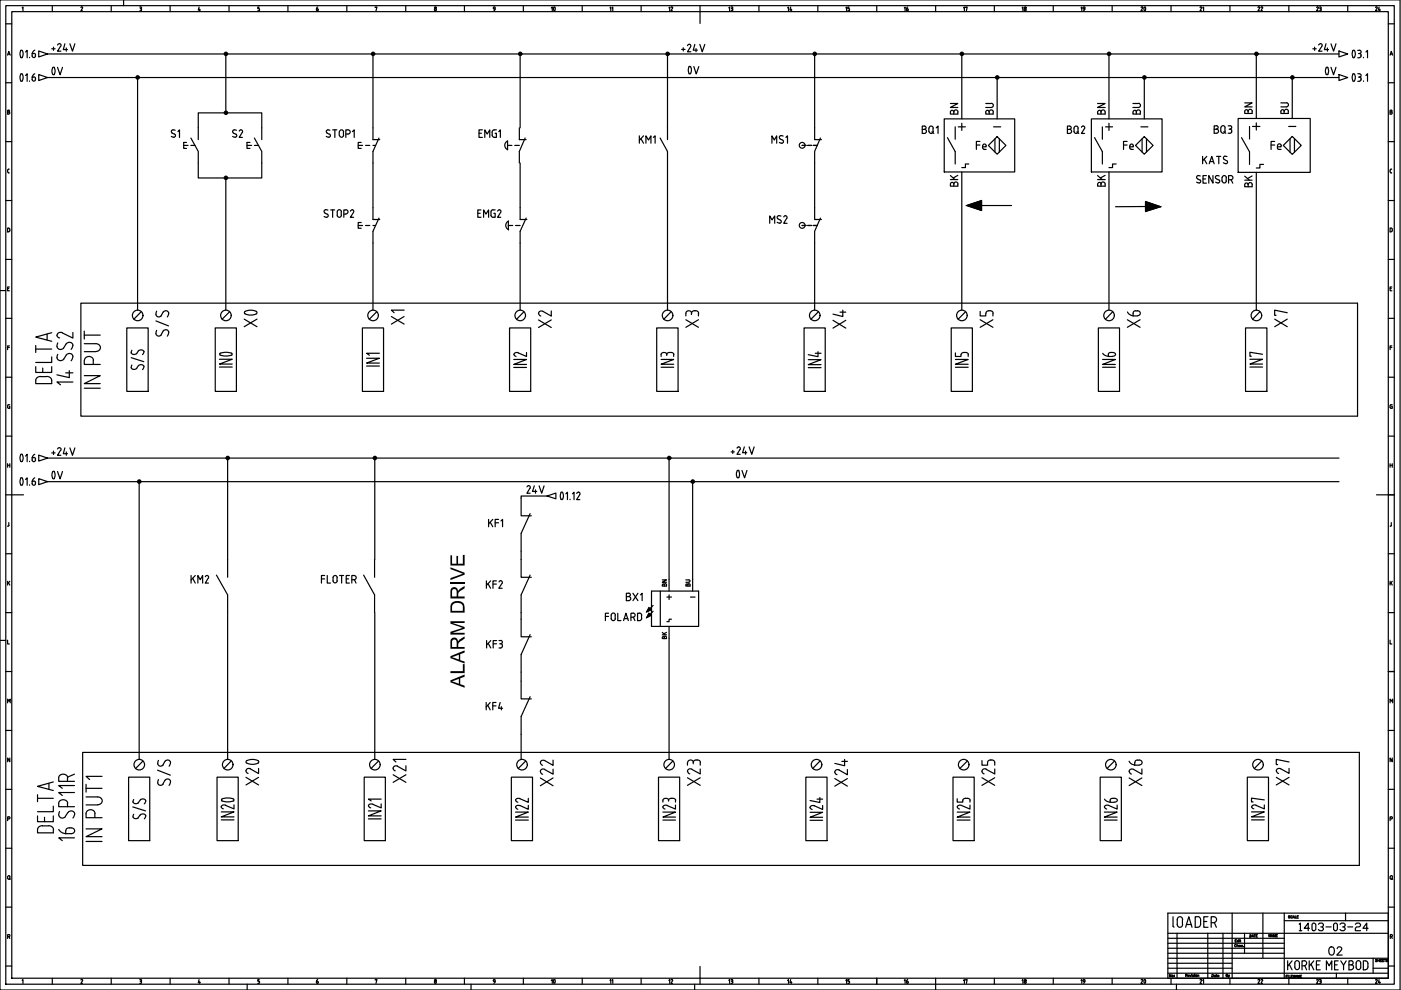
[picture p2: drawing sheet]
<svg xmlns="http://www.w3.org/2000/svg" width="297mm" height="210mm" viewBox="0 0 297 210" stroke-linecap="round" stroke-linejoin="round" font-family="sans-serif">
<!-- layer: 035 -->
<g fill="none" stroke="#000" stroke-width=".25">
<path d="M0 0h296.8v209.9h-296.8zM26.2 0v1.2M1.2 5.1h1.3M1.2 17.5h1.3M1.6 11.7l.3-.8 .3 .8M1.7 11.5h.4M2.5 2.5h291.8v204.9h-291.8zM4.7 1.7l.2-.2v.8M11.1 1.2v1.3M17.2 1.6l.1-.1 .2 .1-.4 .7h.4M23.6 1.2v1.3M29.6 1.5h.2"/>
<path d="M29.6 2.3h.2M29.7 1.8h.1M29.8 1.5l.2 .1-.2 .2M29.8 1.8l.2 .2M30 2v.1M30 2.1l-.2 .2M36.1 1.2v1.3M42.2 1.5l-.2 .6h.5M42.3 1.9v.4M48.6 1.2v1.3M61 1.2v1.3M73.5 1.2v1.3"/>
<path d="M79.5 1.6l.4-.1-.2 .8M86 1.2v1.3M92.1 2l.2-.2 .2 .2M92.1 2l.2 .3 .2-.2M92.5 2v.1M98.5 1.2v1.3M111 1.2v1.3M123.4 1.2v1.3M135.9 1.2v1.3M148.4 1.2v1.3M160.9 1.2v1.3M173.4 1.2v1.3"/>
<path d="M185.9 1.2v1.3M198.4 1.2v1.3M210.8 1.2v1.3M223.3 1.2v1.3M235.8 1.2v1.3M248.3 1.2v1.3M260.8 1.2v1.3M273.3 1.2v1.3M285.7 1.2v1.3M294.3 5.1h1.3M294.3 17.5h1.3M294.7 11.7l.3-.8 .3 .8"/>
<path d="M294.8 11.5h.4M1.2 30h1.3M1.6 23.8h.2M1.6 36.1v.4M1.7 36.4l.1 .2M1.8 23.4h-.2v.8h.2M1.8 36.7h.1M1.8 35.9h.1M1.8 23.3l.2 .2-.2 .2 .3 .3-.3 .2M1.8 35.9l-.1 .2M294.3 30h1.3M294.7 36.1v.4"/>
<path d="M294.7 23.8h.2M294.8 36.4l.2 .2M294.9 23.4h-.2v.8h.2M294.9 36.7h.2M294.9 35.9h.2M295 23.3l.1 .2-.1 .2 .2 .3-.2 .2M295 35.9l-.2 .2M1.2 42.5h1.3M1.2 55h1.3M1.8 48.4h-.2v.8h.2M1.8 48.4h.2l.1 .5M2.1 48.9l-.3 .2"/>
<path d="M294.3 42.5h1.3M294.3 55h1.3M294.9 48.4h-.2v.8h.2M295 48.4h.1l.1 .5M295.2 48.9l-.2 .2M0 61.6h1.2M1.2 67.5h1.3M1.2 80h1.3M1.6 61.2h.3M1.6 73.7h.4M2 60.8h-.4v.9h.4M2 73.3h-.4v.8"/>
<path d="M294.3 67.5h1.3M294.3 80h1.3M294.7 61.2h.3M294.7 73.7h.4M295.1 60.8h-.4v.9h.4M295.1 73.3h-.4v.8M1.2 92.5h1.3M1.6 86.4l.2 .2M1.6 98.7h.5M1.6 98.3v.8M1.8 85.8h.3M1.8 85.8l-.2 .2v.4"/>
<path d="M1.9 86.2h.2v.4h-.3M2.1 98.3v.8M294.3 92.5h1.3M294.7 86.4l.3 .2M294.7 98.3v.8M294.7 98.7h.5M294.9 85.8h.3M295 85.8l-.3 .2v.4M295.1 86.2h.1v.4h-.3M295.2 98.3v.8M1.2 104.9h1.3M1.2 117.4h1.3"/>
<path d="M1.9 110.8v.6M1.9 111.4l-.3 .2M294.3 104.9h1.3M294.3 117.4h1.3M295 110.8v.6M295 111.4l-.3 .2M0 135.8h1.2M1.2 129.9h1.3M1.6 135.7v.8h.4M1.6 123.2v.9M1.8 123.5l.3 .6M2.1 123.2l-.5 .6"/>
<path d="M294.3 129.9h1.3M294.7 135.7v.8h.4M294.7 123.2v.9M294.9 123.5l.3 .6M295.2 123.2l-.5 .6M1.2 142.4h1.3M1.2 154.9h1.3M1.6 149v-.8l.3 .5 .3-.5v.8M294.3 142.4h1.3M294.3 154.9h1.3M1.2 167.4h1.3M1.2 179.8h1.3"/>
<path d="M1.6 173.6h.3M1.9 173.2h-.3v.8M1.9 173.2l.2 .2-.2 .2M2.1 160.7v.8l-.5-.8v.8M294.3 167.4h1.3M294.3 179.8h1.3M294.7 173.6h.3M295 173.2h-.3v.8M295 173.2l.2 .2-.2 .2M295.2 160.7v.8l-.5-.8v.8M1.2 192.3h1.3M1.6 198.6h.3"/>
<path d="M1.6 185.9v.3M1.7 185.9l.2-.3 .2 .3M1.7 186.2l.2 .3 .2-.3M1.9 198.2h-.3v.8M1.9 198.1l.2 .3-.2 .2 .2 .4M1.9 186.3l.3 .2M2.1 185.9v.3M247.6 200h24.7M247.6 198.9h24.7M249.6 197.9v9.5M256.1 197.9v9.5M259.3 197.9v9.5"/>
<path d="M263.9 197.9v4.2M267.8 193.6v9.6M272.3 195.2h22M285.3 193.6v1.6M294.3 192.3h1.3M294.8 198.6h.2M295 198.2h-.2v.8M295 198.1l.2 .3-.2 .2 .2 .4M1.3 204.8h1.2M4.7 207.9l.2-.2v.8M11.1 207.4v1.3M17.2 207.8l.1-.1 .2 .1-.4 .7h.4"/>
<path d="M23.6 207.4v1.3M29.6 207.7h.2M29.6 208.5h.2M29.7 208h.1M29.8 207.7l.2 .1-.2 .2M29.8 208l.2 .2M30 208.2v.1M30 208.3l-.2 .2M36.1 207.4v1.3M42.2 207.7l-.2 .6h.5M42.3 208.1v.4M48.6 207.4v1.3"/>
<path d="M52.4 208.7v1.2M54.7 208.5h.1M54.8 208l.2 .2M54.9 207.7h-.2v.3h.1M55 208.2v.1M55 208.3l-.2 .2M61 207.4v1.3M67.1 208.3l.2 .2 .2-.2M67.1 208l.3 .1v.2M67.1 208v.3M67.4 207.7l-.3 .3M73.5 207.4v1.3"/>
<path d="M79.5 207.8l.4-.1-.2 .8M86 207.4v1.3M92.1 208.3l.2 .2 .2-.2M92.5 208.2v.1M92.5 208.2l-.2-.2-.2 .3M98.5 207.4v1.3M99.9 208.7v1.2M104.6 207.8l.2-.1 .2 .1M104.6 207.9l.2 .2h.1v-.2M105 208.1l-.3 .4M111 207.4v1.3M123.4 207.4v1.3"/>
<path d="M135.9 207.4v1.3M147.3 208.7v1.2M148.4 207.4v1.3M160.9 207.4v1.3M173.4 207.4v1.3M185.9 207.4v1.3M198.4 207.4v2.5M210.8 207.4v1.3M223.3 207.4v1.3M235.8 207.4v1.3M247.6 203.2h13.6M247.6 204.2h13.6"/>
<path d="M247.6 205.3h13.6M247.6 202.1h24.7M247.6 201.1h24.7M247.6 206.3h46.7M248.3 207.4v1.3M249.4 208.7v1.2M273.3 207.4v1.3M283.3 206.3v1.1M285.7 207.4v1.3M291.1 205.3h3.2M294.4 204.8h1.2"/>
<circle cx="92.3" cy="1.6" r=".19"/>
<circle cx="92.3" cy="207.8" r=".19"/>
</g>
<!-- layer: 07 -->
<path d="M1.2 1.2h294.4v207.5h-294.4zM148.4 2.5v2.5M2.5 104.9h2.5M291.8 104.9h2.5M247.6 193.6h46.7v13.8h-46.7zM247.6 197.9h46.7M261.2 193.6v13.8M272.3 193.6v13.8M148.4 204.9v2.5M261.2 203.2h33.1M291.1 203.2v3.1" fill="none" stroke="#000" stroke-width=".25"/>
<!-- layer: 025 -->
<g fill="none" stroke="#000" stroke-width=".25">
<path d="M261.9 199.5h.1M262.2 199.2h-.3v.5h.3M262.6 199.5h-.3v.2h.3M262.6 199.2v.5M262.7 199.3h.1M262.8 199.4v.3M262.9 199.4h.2M263 199.2l.1 .5M265 198.2l.3 .1-.1 .4h-.2zM265.4 198.7l.2-.5 .2 .5M265.5 198.5h.2M265.9 198.2h.3"/>
<path d="M266 198.2v.5M266.3 198.4h.2M266.6 198.2h-.3v.5h.3M269.4 198.1v.5l-.4-.5v.5M269.5 198.6l.2-.5 .2 .5M269.6 198.5h.2M270 198.6v-.5l.2 .5 .2-.5v.5M270.6 198.4h.2M270.8 198.1h-.2v.5h.2M273.5 194.2h-.3v.1l.3 .3h-.3M274 194.3l-.1-.1a.23 .23 0 0 0-.3 .2 .23 .23 0 0 0 .4 .2v-.1M274.1 194.7l.2-.5 .2 .5"/>
<path d="M274.2 194.5h.2M274.6 194.2v.5h.3M275 194.4h.2M275.3 194.2h-.3v.5h.3M248.3 206.6v.5l-.4-.5v.5M249 207.1h.1M249 206.8h.1M251.4 206.8h.3v-.2h-.3v.5M251.5 206.8l.2 .3M251.8 206.9h.3v-.2a.17 .17 0 0 0-.2 .1 .17 .17 0 0 0 0 .2 .17 .17 0 0 0 .2 0M262.1 200.4v-.1a.22 .22 0 0 0-.3 0 .22 .22 0 0 0 0 .4 .22 .22 0 0 0 .3-.1M262.3 200.5l.2-.1 .1 .4"/>
<path d="M262.3 200.3v.5M262.7 200.5h.3h-.3a.18 .18 0 0 0 .1 .2 .18 .18 0 0 0 .2 0M263.4 200.5a.17 .17 0 0 0-.2-.1 .17 .17 0 0 0 0 .3 .17 .17 0 0 0 .2 0M263.6 200.7h.1M272.7 207h.2M273 206.8h-.3v.5M273.1 206.8v.5M273.3 206.8v.5h.3M273.7 207h.2M274 206.8h-.3v.5h.3M274.5 206.8v.5l-.3-.5v.5M274.6 207.3l.2-.5 .2 .5"/>
<path d="M274.7 207.1h.2M275.1 207.3v-.5l.2 .5 .2-.5v.5M275.7 207h.2M276 206.8h-.3v.5h.3M292 203.5h-.4l.4 .3h-.4M292.1 203.4v.5M292.1 203.6h.4M292.5 203.4v.5M292.7 203.6h.2M293 203.4h-.3v.5h.3M293.1 203.6h.2M293.4 203.4h-.3v.5h.3"/>
<path d="M293.5 203.4h.3M293.7 203.4v.5M294.3 203.5h-.4l.4 .3h-.4"/>
<circle cx="248.6" cy="206.9" r=".16"/>
</g>
<!-- layer: SYMS -->
<g fill="none" stroke="#000" stroke-width=".25">
<path d="M26.9 69.5h4.5v13.5h-4.5zM45.6 69.5h4.5v13.5h-4.5zM76.8 69.5h4.5v13.5h-4.5zM79.9 66.1l-1.6 1.6M108 69.5h4.5v13.5h-4.5zM111.1 66.1l-1.6 1.6M139.2 69.5h4.6v13.5h-4.6zM142.3 66.1l-1.6 1.6M170.5 69.5h4.5v13.5h-4.5zM173.5 66.1l-1.6 1.6M201.7 69.5h4.5v13.5h-4.5zM204.7 66.1l-1.6 1.6"/>
<path d="M232.9 69.5h4.5v13.5h-4.5zM235.9 66.1l-1.5 1.6M264.1 69.5h4.5v13.5h-4.5zM267.1 66.1l-1.5 1.6M287.8 64.3h-270.7v23.9h270.7M288.2 159.5h-270.7v24h270.7M27.3 164.8h4.4v13.4h-4.4zM46 164.8h4.5v13.4h-4.5zM77.2 164.8h4.5v13.4h-4.5zM80.3 161.3l-1.6 1.7M108.4 164.8h4.5v13.4h-4.5zM111.5 161.3l-1.6 1.7"/>
<path d="M139.6 164.8h4.5v13.4h-4.5zM142.7 161.3l-1.6 1.7M170.9 164.8h4.4v13.4h-4.4zM173.9 161.3l-1.6 1.7M202.1 164.8h4.4v13.4h-4.4zM205.1 161.3l-1.6 1.7M233.3 164.8h4.4v13.4h-4.4zM236.3 161.3l-1.6 1.7M264.5 164.8h4.4v13.4h-4.4zM267.5 161.3l-1.6 1.7"/>
<circle cx="79.1" cy="66.9" r="1.12"/>
<circle cx="110.3" cy="66.9" r="1.12"/>
<circle cx="141.5" cy="66.9" r="1.12"/>
<circle cx="172.7" cy="66.9" r="1.12"/>
<circle cx="203.9" cy="66.9" r="1.12"/>
<circle cx="235.1" cy="66.9" r="1.12"/>
<circle cx="266.4" cy="66.9" r="1.12"/>
<circle cx="79.5" cy="162.1" r="1.12"/>
<circle cx="110.7" cy="162.1" r="1.12"/>
<circle cx="141.9" cy="162.1" r="1.12"/>
<circle cx="173.1" cy="162.1" r="1.12"/>
<circle cx="204.3" cy="162.1" r="1.12"/>
<circle cx="235.5" cy="162.1" r="1.12"/>
<circle cx="266.7" cy="162.1" r="1.12"/>
</g>
<!-- layer: 0 -->
<g fill="none" stroke="#000" stroke-width=".25">
<path d="M40.5 29.3l1.5 2.8v2.5M40.5 30.8h.9M42 27.1v2.5M53.9 29.3l1.6 2.8v2.5M53.9 30.8h.9M55.5 27.1v2.5M75.9 30.8h1M76.6 30.2h-.7v1.3h.7M77.5 30.8h.9M79.1 30.8h.5M79.1 27.1v2.5h1.4M80.3 29.3l-1.2 2.8v2.5"/>
<path d="M107.6 30.8h.9M109.1 30.8h1M110.1 27.1v2.5h1.4M111.3 29.3l-1.2 2.8v2.5M140 29.3l1.5 2.8v2.5M141.5 27.1v2.5M170.1 30.8h.8M171.2 30.8h.9M172.4 30.8h.9M172.7 27.1v2.5h1.5M173.9 29.3l-1.2 2.8v2.5M200.2 25.2h14.9v11.3h-14.9z"/>
<path d="M200.9 29.2l1.6 2.9v2.7M202.5 26.9v2.6M203.9 26.1v1.6M205.4 34.8h-.7v.7h-.8M211.4 29l1.9 1.8-1.9 1.9-1.9-1.9zM211.9 29.4v2.8M231.4 25.2h15v11.3h-15zM232.1 29.2l1.6 2.9v2.7M233.7 26.9v2.6M235.1 26.1v1.6M240.7 30.8l1.9-1.8 1.9 1.8-1.9 1.9zM243.1 29.4v2.8"/>
<path d="M262.5 25.1h15.3v11.4h-15.3zM263.2 29.2l1.7 3v2.7M264.9 26.8v2.7M266.4 26v1.6M274 28.9l1.9 1.9-1.9 1.9-1.9-1.9zM274.4 29.4v2.9M75.9 47.8h1M76.6 47.2h-.7v1.2h.7M77.5 47.8h.9M79.1 44v2.5h1.4M79.1 47.8h.5M80.3 46.2l-1.2 2.8v2.5"/>
<path d="M109.3 47.8h1M110.3 44v2.5h1.4M111.5 46.2l-1.2 2.8v2.5M170.1 47.8h.8M171.2 47.8h.9M172.4 47.8h.9M172.7 44v2.5h1.5M173.9 46.2l-1.2 2.8v2.5M204.9 43.6l3.2-1.1v2.1zM208.1 43.6h6.4M242.9 42.7l3.2 1.1-3.2 1zM242.9 43.8h-6.4"/>
<path d="M287.8 64.3v23.9M48.3 118.6v3.8M79.4 118.6v3.8M110.5 105.6v3.8h2.1M110.5 118.6v3.8h2.1M112.4 108.9l-1.9 4.2v3.8M45.9 121.9l2.4 4.2v3.8M77.1 121.9l2.3 4.2v3.8M110.5 131.3v3.7h2.1M112.4 121.9l-1.9 4.2v3.8M112.4 134.5l-1.9 4.3v3.7M138.1 125.3h10v7.5h-10z"/>
<path d="M138.5 129.6l-.7 .7M138.5 128.4l-.7 .6M140 125.3v7.5M141.9 126.1v1M142.4 131.3h-.5v.5h-.5M110.5 144.4v3.8h2.1M112.4 147.7l-1.9 4.2v3.8M288.2 159.5v24M275.5 196l.2-.3v1.6M275.5 197.3h.5M277.6 196.8h-1.1l.9-1.1v1.6M278.2 196l.2-.3h.3l.3 .3v1.1l-.3 .2h-.3l-.2-.2z"/>
<path d="M279.5 196l.3-.3h.5l.3 .3v.3l-.3 .2h-.3M280.3 196.5l.3 .3v.3l-.3 .2h-.5l-.3-.2M281.1 196.5h1.1M282.7 196l.3-.3h.3l.2 .3v1.1l-.2 .2h-.3l-.3-.2zM284.1 196l.3-.3h.5l.3 .3v.3l-.3 .2h-.3M284.9 196.5l.3 .3v.3l-.3 .2h-.5l-.3-.2M285.7 196.5h1.1M287.4 196l.2-.3h.6l.3 .3v.3l-.3 .2h-.6l-.2 .3v.5h1.1M290.1 196.8h-1.1l.8-1.1v1.6"/>
<circle cx="29.2" cy="16.4" r=".36"/>
<circle cx="29.2" cy="16.4" r=".11"/>
<circle cx="29.2" cy="16.4" r=".23"/>
<circle cx="47.9" cy="11.4" r=".36"/>
<circle cx="47.9" cy="11.4" r=".11"/>
<circle cx="47.9" cy="11.4" r=".23"/>
<circle cx="79.1" cy="11.4" r=".36"/>
<circle cx="79.1" cy="11.4" r=".11"/>
<circle cx="79.1" cy="11.4" r=".23"/>
<circle cx="110.3" cy="11.4" r=".36"/>
<circle cx="110.3" cy="11.4" r=".23"/>
<circle cx="110.3" cy="11.4" r=".11"/>
<circle cx="172.7" cy="11.4" r=".36"/>
<circle cx="172.7" cy="11.4" r=".23"/>
<circle cx="172.7" cy="11.4" r=".11"/>
<circle cx="203.9" cy="11.4" r=".36"/>
<circle cx="203.9" cy="11.4" r=".11"/>
<circle cx="203.9" cy="11.4" r=".23"/>
<circle cx="211.4" cy="16.4" r=".36"/>
<circle cx="211.4" cy="16.4" r=".11"/>
<circle cx="211.4" cy="16.4" r=".23"/>
<circle cx="235.1" cy="11.4" r=".36"/>
<circle cx="235.1" cy="11.4" r=".11"/>
<circle cx="235.1" cy="11.4" r=".23"/>
<circle cx="242.6" cy="16.4" r=".36"/>
<circle cx="242.6" cy="16.4" r=".11"/>
<circle cx="242.6" cy="16.4" r=".23"/>
<circle cx="266.4" cy="11.4" r=".36"/>
<circle cx="266.4" cy="11.4" r=".11"/>
<circle cx="266.4" cy="11.4" r=".23"/>
<circle cx="274" cy="16.4" r=".36"/>
<circle cx="274" cy="16.4" r=".11"/>
<circle cx="274" cy="16.4" r=".23"/>
<circle cx="47.9" cy="37.7" r=".36"/>
<circle cx="47.9" cy="23.9" r=".36"/>
<circle cx="47.9" cy="23.9" r=".11"/>
<circle cx="47.9" cy="37.7" r=".23"/>
<circle cx="47.9" cy="23.9" r=".23"/>
<circle cx="47.9" cy="37.7" r=".11"/>
<circle cx="170.1" cy="30.8" r=".61"/>
<circle cx="170.1" cy="47.8" r=".61"/>
<circle cx="48.3" cy="97.1" r=".36"/>
<circle cx="48.3" cy="97.1" r=".23"/>
<circle cx="48.3" cy="97.1" r=".11"/>
<circle cx="79.5" cy="97.1" r=".36"/>
<circle cx="79.5" cy="97.1" r=".23"/>
<circle cx="79.5" cy="97.1" r=".11"/>
<circle cx="141.9" cy="97.1" r=".36"/>
<circle cx="141.9" cy="97.1" r=".23"/>
<circle cx="141.9" cy="97.1" r=".11"/>
<circle cx="29.5" cy="102.1" r=".36"/>
<circle cx="29.5" cy="102.1" r=".23"/>
<circle cx="29.5" cy="102.1" r=".11"/>
<circle cx="146.9" cy="102.1" r=".36"/>
<circle cx="146.9" cy="102.1" r=".23"/>
<circle cx="146.9" cy="102.1" r=".11"/>
</g>
<!-- layer: TAGS -->
<g fill="none" stroke="#000" stroke-width=".25">
<path d="M69.3 28.2l.5 .3M69.5 27.5l.4 .1M69.5 27.5l-.3 .3 .2 .4M69.9 28.4a.4 .4 0 0 1 0 .6 .4 .4 0 0 1-.6 0l-.1-.1M70.5 27.5h.9M71 27.5v1.6M71.9 28v.7M72 28a.44 .44 0 0 1 .4-.5 .44 .44 0 0 1 .5 .5M72 28.7a.44 .44 0 0 0 .4 .4 .44 .44 0 0 0 .5-.4M72.8 28v.7M73.3 28.4h.5a.44 .44 0 0 0 .5-.4 .44 .44 0 0 0-.5-.5h-.5v1.6M74.7 27.9l.4-.4v1.6"/>
<path d="M163.7 30.4v-1.6l.5 .9 .5-.9v1.6M165.4 29.5l.5 .2a.4 .4 0 0 1 .1 .6 .4 .4 0 0 1-.6 0l-.2-.1M166 28.8a.43 .43 0 0 0-.6 0 .43 .43 0 0 0 0 .6M166.6 29.1l.4-.3v1.6M68.9 45.2l.5 .2M69.4 45.4a.4 .4 0 0 1 .1 .6 .4 .4 0 0 1-.6 0l-.2-.1M69.5 44.6a.43 .43 0 0 0-.6-.1 .43 .43 0 0 0 0 .6M70.1 44.5h.9M70.5 44.5v1.6M71.5 44.9a.44 .44 0 0 1 .4-.4 .44 .44 0 0 1 .5 .4M71.5 44.9v.7a.44 .44 0 0 0 .4 .5 .44 .44 0 0 0 .5-.5M72.3 44.9v.7"/>
<path d="M72.9 45.4h.4M73.3 44.5h-.4v1.6M73.3 44.5a.44 .44 0 0 1 .5 .4 .44 .44 0 0 1-.5 .5M74.7 44.5a.36 .36 0 0 1 .3 .5M74.7 44.5l-.4 .3M74.9 45.1l-.6 1h.7M163.2 47.3v-1.5l.5 .8 .6-.8v1.5M164.8 47.1l.5 .2M165.6 45.8a.43 .43 0 0 0-.7 0 .43 .43 0 0 0 .1 .6l.6 .5v.3l-.3 .1M166.2 46l.2-.2a.36 .36 0 0 1 .4 .1 .36 .36 0 0 1 0 .4l-.6 1h.7M17.9 79.6h3.4l-3.4 1.7h3.4M17.9 76.4v.9h3.4"/>
<path d="M17.9 74.6h2.4M17.9 72.9h2.4M17.9 71h3.4M17.9 70.2v1.7M17.9 76.4a.96 .96 0 0 1 1-.8 .96 .96 0 0 1 .9 .8M19.8 76.4v.9M20.3 72.9a.83 .83 0 0 1 1 .8 .83 .83 0 0 1-1 .8M27.8 75.8l2.7 .9M27.8 74.8a.71 .71 0 0 0 1.2 .1M28 77.4a.62 .62 0 0 0 .1 .9 .62 .62 0 0 0 .9-.2M28 74.3l-.2 .5M29.3 77.5l-.3 .6"/>
<path d="M29.4 77.5a.61 .61 0 0 1 .9-.1 .61 .61 0 0 1-.1 1M46.5 76.2h2.7l-2.7 1h2.7M46.5 77.8h2.7M46.7 75.3l1 .2 1.4-.2M46.7 75.3l-.1-.3a2.64 2.64 0 0 1 2.6 .1l-.1 .2M77.7 76h2.7l-2.7 1h2.7M77.7 77.6h2.7M80.4 74.9h-2.7l.6 .4M108.9 76.2h2.7l-2.7 1.1h2.7M108.9 77.9h2.7M109 75.1l.4 .5M109.9 74.8h-.6l-.3 .3"/>
<path d="M111.6 74.7v.9l-1.7-.8M140.2 76.2h2.6l-2.6 1h2.6M140.2 77.9h2.6M141.4 75.1a.67 .67 0 0 0-.6-.4 .67 .67 0 0 0-.6 .4v.5M142.8 75.2v.4M142.9 75.1a.91 .91 0 0 0-1.5 0v.3M171.4 76.3h2.7l-2.7 1h2.7M171.4 77.9h2.7M172.8 74.9h1.3M173.4 74.6v1l-2-.4M202.6 76.2h2.7l-2.7 1h2.7M202.6 74.8v.8h1.2v-.4"/>
<path d="M202.6 77.9h2.7M203.8 75.1a.9 .9 0 0 1 1.5 0M205.3 75.2v.4M233.8 76.2h2.7l-2.7 1.1h2.7M233.8 77.9h2.7M233.8 74.9a1.41 1.41 0 0 0 1.2 .6M235 75.2v.4h.9M235.9 74.7l-.6 .1-.3 .3M235.9 74.7l.5 .2 .1 .2-.1 .2-.5 .2M265 76.2h2.7l-2.7 1h2.7M265 77.8h2.7M267.7 75.1l-2.7-.4v.8h.3"/>
<path d="M17.9 82.3h3.4M68.2 122.7h.6M68.8 122h-.6v1.6M69.4 122v1.6h.7M70.6 122.5a.44 .44 0 0 1 .5-.5 .44 .44 0 0 1 .4 .5M70.6 123.1a.44 .44 0 0 0 .5 .5 .44 .44 0 0 0 .4-.5M70.6 122.5v.7M71.5 122.5v.7M72 122h.9M72.4 122v1.6M73.4 122.7h.5M74.1 122h-.7v1.6h.7"/>
<path d="M74.6 122.9h.5a.44 .44 0 0 0 .4-.4 .44 .44 0 0 0-.4-.5h-.5v1.6M75.1 122.9l.4 .7M18.2 172.5a.96 .96 0 0 1 1-.8 .96 .96 0 0 1 1 .8M18.2 175.7h3.4l-3.4 1.7h3.4M18.2 172.5v.9h3.4M18.2 169h2.5a.83 .83 0 0 1 1 .8 .83 .83 0 0 1-1 .8M18.2 178.4h3.4M18.2 170.7h2.5M18.2 167.1h3.4M18.2 166.3v1.7M20.1 172.5v.9M21.6 164.6h-3.4l.8 .7"/>
<path d="M28.2 171.1l2.7 .8M28.2 170a.71 .71 0 0 0 1.2 .2M28.3 172.6a.62 .62 0 0 0 .1 1 .62 .62 0 0 0 1-.2M28.3 169.5l-.1 .5M29.3 173.4l.4-.6a.61 .61 0 0 1 1-.1 .61 .61 0 0 1-.1 .9M46.9 172.1h2.7l-2.7 1.1h2.7M46.9 173.8h2.7M47.8 170.7a.5 .5 0 0 0-.7 0 .5 .5 0 0 0 0 .7l.3 .1M49.6 170.7v.8l-1.8-.8M78.1 171.9h2.7l-2.7 1.1h2.7M78.1 173.6h2.7M80.8 170.4v.9l-2-.8a.45 .45 0 0 0-.7 .2 .45 .45 0 0 0 .5 .6"/>
<path d="M80.8 169.4h-2.7l.6 .4M109.3 172.2h2.7l-2.7 1h2.7M109.3 173.9h2.7M109.3 171.1l.5 .5M109.3 169.7l.5 .4M112 170.7v.9l-2-.8-.5 .1-.2 .2M112 169.3v.8l-2-.8-.5 .1-.2 .3M140.5 172.2h2.7l-2.7 1h2.7M140.5 173.9h2.7M141.5 170.8a.5 .5 0 0 0-.7-.1 .5 .5 0 0 0 0 .7l.2 .1M141.8 169.7a.67 .67 0 0 0-.6-.4 .67 .67 0 0 0-.7 .4v.4M142.3 169.3a.73 .73 0 0 1 1 .4"/>
<path d="M142.3 169.3l-.5 .2-.1 .4M143.2 170.7v.8l-1.8-.7M143.2 169.7v.4M171.7 172.2h2.7l-2.7 1.1h2.7M171.7 173.9h2.7M172.7 170.8a.5 .5 0 0 0-.7 0 .5 .5 0 0 0 0 .7l.2 .1M173.2 169.4h1.2M173.8 169.1v1.1l-2.1-.5M174.4 170.8v.8l-1.8-.8M202.9 172.2h2.8l-2.8 1h2.8M202.9 173.9h2.8M203 171.1l.4 .4"/>
<path d="M203.9 170.8h-.6l-.4 .3M204.7 169.3a.76 .76 0 0 1 1 .4M204.7 169.3l-.5 .2-.1 .6h-1.2v-.8M205.7 170.7v.8l-1.8-.7M205.7 169.7v.4M234.1 172.2h2.8l-2.8 1h2.8M234.1 173.9h2.8M234.2 169.4a1.41 1.41 0 0 0 1.2 .7M234.2 171.1l.4 .4M236 169.3l-.6 .2v.6h.9M236.9 170.7v.8l-2-.8-.6 .1-.2 .3M265.3 172.1h2.8l-2.8 1.1h2.8"/>
<path d="M265.3 173.8h2.8M266.3 170.7a.5 .5 0 0 0-.7 0 .5 .5 0 0 0 0 .7l.2 .1M268.1 170.7v.8l-1.8-.8M268.1 169.6l-2.8-.4v.8h.4"/>
</g>
<!-- layer: MISC -->
<g fill="none" stroke="#000" stroke-width=".25">
<path d="M13.9 79.1h1.6M14.1 75.3l.3-.3a.77 .77 0 0 1 1.1 .6M14.1 72.9l.3-.3a.77 .77 0 0 1 1.1 .6M14.7 78.6v1.5l-2.6-.6M15.4 75.6l-.3 .9M15.4 73.2l-.3 .9M15.5 70.5v1.2l-2.3-1.1M15.5 81h-3.4l.7 .6M12.4 170.3v.7h3.4M12.4 164.9v.8h3.4M13.9 176.8h1.2M14.4 172.3a.77 .77 0 0 1 1.2-.2 .77 .77 0 0 1 0 1.1l-.1 .2"/>
<path d="M14.7 175.5h.4M15.1 175.5a.62 .62 0 0 1 .7 .6 .62 .62 0 0 1-.7 .7M15.8 177.6h-3.4l.8 .6M15.8 168h-3.4l.8 .7M15.8 166.6h-3.4l.8 .5M15.8 164.1l-1.5 .7"/>
</g>
<g fill="none" stroke="#000" stroke-width=".25">
<path d="M10.1 11.4h273.8M10.1 16.4h273.8M29.2 16.4v49.4M47.9 11.4v12.5M79.1 11.4v15.7M110.3 11.4v15.7M141.5 11.4v15.7M172.7 11.4v15.7M203.9 11.4v13.8M211.4 16.4v8.8M235.1 11.4v13.8M242.6 16.4v8.8"/>
<path d="M266.4 11.4v13.7M274 16.4v8.7M42 27.1v-3.2h13.5v3.2M42 34.6v3.1h13.5v-3.1M47.9 37.7v28.1M79.1 34.6v9.4M110.3 34.6v9.4M141.5 34.6v31.2M172.7 34.6v9.4M203.9 36.5v29.3M235.1 36.5v29.3M266.4 36.5v29.3"/>
<path d="M79.1 51.5v14.3M110.3 51.5v14.3M172.7 51.5v14.3M10.1 97.1h273.8M48.3 97.1v21.5M79.5 97.1v21.5M141.9 97.1v25.7M10.1 102.1h273.8M29.5 102.1v58.9M110.5 116.9v1.7M146.9 102.1v20.7M48.3 129.9v31.1"/>
<path d="M79.5 129.9v31.1M110.5 129.9v1.4M141.9 135.3v25.7M110.5 142.5v1.9M110.5 155.7v5.3M248.7 194.4v1.9l.2 .3M250.7 195v1M250.7 195a.57 .57 0 0 0-.5-.6 .57 .57 0 0 0-.6 .6v1a.57 .57 0 0 0 .6 .6 .57 .57 0 0 0 .5-.6M251.4 196.6l.7-2.2 .6 2.2M251.6 196h1M253.9 194.4h-.5v2.2h.5M253.9 194.3a.66 .66 0 0 1 .7 .7"/>
<path d="M254.6 195.9a.66 .66 0 0 1-.7 .7M254.6 195v.9M255.2 195.4h.7M256.1 194.4h-.9v2.2h.9M256.8 195.6h.5M257.3 194.4h-.5v2.2M257.4 194.4a.62 .62 0 0 1 .5 .6 .62 .62 0 0 1-.5 .6M257.5 195.6l.4 1M273 203.7v1.9M273.3 204.4l.6 1.2M273.9 203.7l-.9 1.2M274.8 203.8a.49 .49 0 0 1 .7 .4v.9a.49 .49 0 0 1-.5 .5 .49 .49 0 0 1-.5-.5v-.9z"/>
<path d="M276.1 204.8l.4-.1a.51 .51 0 0 0 .5-.5 .51 .51 0 0 0-.5-.5h-.4v1.9M276.6 204.8l.4 .8M277.6 203.7v1.9M278 204.4l.6 1.2M278.6 203.7l-1 1.2M279.9 203.7h-.8v1.9h.8M281.2 205.6v-1.9l.6 1.1 .6-1.1v1.9M283.7 203.7h-.7v1.9h.7M284.9 204.7v.9M286.5 203.7h-.5v1.9h.5a.53 .53 0 0 0 .5-.5 .53 .53 0 0 0-.5-.6M287.8 203.8a.49 .49 0 0 1 .7 .4v.9a.49 .49 0 0 1-.5 .5 .49 .49 0 0 1-.5-.5v-.9zM289.5 203.7h-.4v1.9"/>
<path d="M289.5 203.7l.5 .3v.3M290 204.3v1l-.5 .3"/>
</g>
<!-- layer: 0 -->
<path d="M204.9 43.6l3.2-1.1v2.1zM242.9 42.7l3.2 1.1-3.2 1z" fill="#000" stroke="#000" stroke-width=".21"/>
<!-- layer: DESC -->
<g fill="none" stroke="#000" stroke-width=".25">
<path d="M254.4 38.1a.4 .4 0 0 1 .1 .6 .4 .4 0 0 1-.6 0l-.2-.1M254.5 37.3a.41 .41 0 0 0-.6 0 .41 .41 0 0 0 0 .6l.4 .3M255 33.2v1.5M255.1 37.9h.5M255.3 33.8l.6 .9M255.8 37.2h-.7v1.6h.7M255.9 33.2l-.9 .9M256.4 34.7l.5-1.5 .5 1.5M256.5 34.3h.8M257.2 37.2v1.6l-.9-1.6v1.6M257.9 33.2h.9M258.4 33.2v1.5"/>
<path d="M258.4 38.1a.4 .4 0 0 1 .1 .6 .4 .4 0 0 1-.6 0l-.2-.1M258.5 37.3a.43 .43 0 0 0-.6 0 .43 .43 0 0 0 0 .6l.5 .3M259.1 37.7v.7M259.1 37.7a.44 .44 0 0 1 .5-.5 .44 .44 0 0 1 .4 .5v.7M259.1 38.3a.44 .44 0 0 0 .5 .5 .44 .44 0 0 0 .4-.5M259.4 34.5l.5 .2M260.1 34l.2 .5-.4 .2M260.1 33.2a.41 .41 0 0 0-.6 0 .41 .41 0 0 0 .1 .6l.4 .3M260.5 38.1h.5a.44 .44 0 0 0 .4-.4 .44 .44 0 0 0-.5-.5h-.4v1.6M261 38.1l.4 .7"/>
</g>
<g fill="#000">
<path d="M95.5 117.7h.3v1.8h1v-1.6h.3v1.6h1v-1.8h.4v2.2h-3zM95.5 120.3l3 1.1v.4l-3 1.2v-.4l2.7-1-2.7-.9zM95.5 131.7h3v.4h-2.5l2.5 .8v.4l-2.6 .9h2.6v.3h-3v-.5l2.5-.9-2.5-.9zM95.5 142.3h2.6v-1.5h.4v1.9h-3z"/>
<path d="M95.7 127.9l.9-.5h.8l.6 .2 .3 .3 .2 .5v1.5h-3v-1.5zM96.1 128l-.3 .6v.9h2.3v-1l-.3-.5-.6-.2z"/>
<path d="M95.5 139.1l3-1.2v.5l-.9 .3v1.3l.9 .3v.4l-3-1.2zM95.8 139.3l1.5 .5v-1z"/>
<path d="M95.7 135.4l.4-.2h.5l.4 .3 .1 .5 .4-.5 1-.6v.5l-1.2 .8-.1 .4v.6h1.3v.4h-3v-1.8zM96.1 135.7l-.3 .2v1.3h1v-1.3l-.4-.3z"/>
<path d="M95.6 124.8l.6-.3h.4l.3 .3 .2 .5 .4-.4 1-.7v.5l-1 .6-.3 .6v.6h1.3v.4h-3v-1.8zM96 125l-.2 .3v1.2h1l-.1-1.5-.3-.1z"/>
<path d="M95.5 144.2l3-1.2v.5l-.9 .3v1.2l.9 .4v.4l-3-1.1zM95.8 144.5l1.5 .5v-1.1z"/>
</g>
<path d="M95.5 123.6h3" fill="none" stroke="#000" stroke-width=".38"/>
<!-- layer: XREF -->
<g fill="none" stroke="#000" stroke-width=".25">
<path d="M4.4 10.7h.3M4.4 15.7h.3a1.46 1.46 0 0 1 0 1.4M4.4 17.1h.3M4.4 10.7a1.46 1.46 0 0 0 0 1.4M4.4 15.7a1.46 1.46 0 0 0 0 1.4M4.7 10.7a1.17 1.17 0 0 1-.1 1.5h-.2M286.8 10.7h.4M286.8 15.7h.4a1.46 1.46 0 0 1 0 1.4M286.8 17.1h.4M286.9 10.7a1.46 1.46 0 0 0 0 1.4M286.9 15.7a1.46 1.46 0 0 0 0 1.4M287.2 10.7a1.17 1.17 0 0 1-.2 1.5h-.2"/>
<path d="M287.9 10.7h.3M287.9 12.2h.3M287.9 15.6h.3M287.9 17.2h.3M288 11.4h.2M288 16.4h.2M288.2 10.6a.36 .36 0 0 1 .4 .4 .36 .36 0 0 1-.4 .4h.2l.2 .3M288.2 15.6a.36 .36 0 0 1 .4 .4 .36 .36 0 0 1-.4 .4M288.2 16.3l.4 .4M288.5 11.7v.2M288.5 16.7v.2M288.6 11.8l-.4 .4"/>
<path d="M288.6 16.8l-.4 .4M289.1 12.2h.1M289.1 17.2h.1M289.6 11l.3-.3v1.5M289.6 16l.3-.4v1.6M4.4 96.4h.3M4.4 96.4a1.46 1.46 0 0 0 0 1.4M4.7 96.4a1.08 1.08 0 0 1-.1 1.5l-.2-.1M4.4 101.4h.3M4.4 101.4a1.46 1.46 0 0 0 0 1.4M4.7 101.4a1.08 1.08 0 0 1-.1 1.5l-.2-.1M118.9 104.4h.4"/>
<path d="M119 104.5a1.16 1.16 0 0 0 .1 1.4l.2-.1a1.46 1.46 0 0 0 0-1.3M120 104.7l.3-.3v1.5M120.9 105.8v.1M121.4 104.7l.3-.3v1.5M122.6 104.3a.36 .36 0 0 1 .3 .6l-.6 1h.6M122.6 104.4l-.3 .2"/>
</g>
<g font-size="8.8">
<text x="56.4" y="71.6" transform="rotate(-90 56.4 71.6)">X0</text>
<text x="38.1" y="73.7" transform="rotate(-90 38.1 73.7)">S/S</text>
<text x="56.8" y="167.6" transform="rotate(-90 56.8 167.6)">X20</text>
<text x="38.5" y="169" transform="rotate(-90 38.5 169)">S/S</text>
</g>
<g font-size="7.1">
<text x="12" y="82.6" transform="rotate(-90 12 82.6)">DELTA</text>
<text x="12.3" y="177.8" transform="rotate(-90 12.3 177.8)">DELTA</text>
</g>
<g font-size="6.6">
<text x="142.5" y="17.6">0V</text>
<text x="152.8" y="103.4">0V</text>
</g>
<g font-size="6.2">
<text x="7.4" y="17.6">0V</text>
<text x="277.6" y="17.6">0V</text>
<text x="52.2" y="31" transform="rotate(-90 52.2 31)">S2</text>
<text x="117.8" y="70.6" transform="rotate(-90 117.8 70.6)">X2</text>
<text x="180.3" y="70.9" transform="rotate(-90 180.3 70.9)">X4</text>
<text x="242.7" y="70.6" transform="rotate(-90 242.7 70.6)">X6</text>
<text x="7.4" y="103.4">0V</text>
<text x="118.2" y="167.9" transform="rotate(-90 118.2 167.9)">X22</text>
<text x="180.6" y="167.9" transform="rotate(-90 180.6 167.9)">X24</text>
<text x="243.1" y="167.9" transform="rotate(-90 243.1 167.9)">X26</text>
</g>
<g font-size="5.7">
<text x="38.8" y="31" transform="rotate(-90 38.8 31)">S1</text>
<text x="86.4" y="69.8" transform="rotate(-90 86.4 69.8)">X1</text>
<text x="148.9" y="70.6" transform="rotate(-90 148.9 70.6)">X3</text>
<text x="211.3" y="70.6" transform="rotate(-90 211.3 70.6)">X5</text>
<text x="273.8" y="70.6" transform="rotate(-90 273.8 70.6)">X7</text>
<text x="86.8" y="167.2" transform="rotate(-90 86.8 167.2)">X21</text>
<text x="149.2" y="167.6" transform="rotate(-90 149.2 167.6)">X23</text>
<text x="211.7" y="167.6" transform="rotate(-90 211.7 167.6)">X25</text>
<text x="274.1" y="167.6" transform="rotate(-90 274.1 167.6)">X27</text>
</g>
<g font-size="4.9">
<text x="143.2" y="12.3">+24V</text>
<text x="194.4" y="29.6">BQ1</text>
<text x="211.7" y="25.4" transform="rotate(-90 211.7 25.4)">BU</text>
<text x="225.1" y="29.6">BQ2</text>
<text x="235.3" y="25.4" transform="rotate(-90 235.3 25.4)">BN</text>
<text x="242.7" y="25.4" transform="rotate(-90 242.7 25.4)">BU</text>
<text x="256.1" y="29.6">BQ3</text>
<text x="274.1" y="25.4" transform="rotate(-90 274.1 25.4)">BU</text>
<text x="134.4" y="31.8">KM1</text>
<text x="205.7" y="32.8">Fe</text>
<text x="237.1" y="32.8">Fe</text>
<text x="268.1" y="32.8">Fe</text>
<text x="235.3" y="40.6" transform="rotate(-90 235.3 40.6)">BK</text>
<text x="153.8" y="97.7">+24V</text>
<text x="110.4" y="105.8">24V</text>
<text x="39.2" y="124.9">KM2</text>
<text x="102" y="125.9">KF2</text>
<text x="102" y="138.6">KF3</text>
</g>
<g font-size="4.4">
<text x="115" y="3.9">10</text>
<text x="240.2" y="3.9">20</text>
<text x="9.9" y="12">+24V</text>
<text x="277.3" y="12">+24V</text>
<text x="203.9" y="25.4" transform="rotate(-90 203.9 25.4)">BN</text>
<text x="266.3" y="25.4" transform="rotate(-90 266.3 25.4)">BN</text>
<text x="100.2" y="30.3">EMG1</text>
<text x="203.9" y="40.6" transform="rotate(-90 203.9 40.6)">BK</text>
<text x="266.3" y="40.9" transform="rotate(-90 266.3 40.9)">BK</text>
<text x="100.2" y="47.3">EMG2</text>
<text x="9.9" y="97.7">+24V</text>
<text x="102.3" y="112.9">KF1</text>
<text x="131.6" y="128.4">BX1</text>
<text x="127" y="132.6">FOLARD</text>
<text x="102" y="151.7">KF4</text>
<text x="280.5" y="203.6">02</text>
<text x="115" y="209.9">10</text>
<text x="240.2" y="209.9">20</text>
</g>
<g font-size="4">
<text x="190.5" y="209.9">16</text>
<text x="227.9" y="209.9">19</text>
<text x="278" y="209.9">23</text>
<text x="293.5" y="209.9" transform="rotate(-90 293.5 209.9)">24</text>
</g>
<g font-size="3.5">
<text x="53.3" y="3.5">5</text>
<text x="66" y="3.5">6</text>
<text x="103" y="3.5">9</text>
<text x="128.1" y="3.5">11</text>
<text x="140.8" y="3.5">12</text>
<text x="153.5" y="3.5">13</text>
<text x="165.8" y="3.5">14</text>
<text x="178.2" y="3.5">15</text>
<text x="190.5" y="3.5">16</text>
<text x="203.2" y="3.5">17</text>
<text x="215.5" y="3.5">18</text>
<text x="227.9" y="3.5">19</text>
<text x="256.1" y="3.5" transform="rotate(-90 256.1 3.5)">21</text>
<text x="268.5" y="3.5" transform="rotate(-90 268.5 3.5)">22</text>
<text x="278" y="3.5">23</text>
<text x="290.3" y="3.5">24</text>
<text x="142.2" y="125.6" transform="rotate(-90 142.2 125.6)">BN</text>
<text x="147.1" y="125.6" transform="rotate(-90 147.1 125.6)">BU</text>
<text x="142.2" y="136.5" transform="rotate(-90 142.2 136.5)">BK</text>
<text x="293.5" y="150.3">M</text>
<text x="293.5" y="187.7">Q</text>
<text x="130.9" y="209.9" transform="rotate(-90 130.9 209.9)">11</text>
<text x="143.6" y="209.9" transform="rotate(-90 143.6 209.9)">12</text>
<text x="156.3" y="209.9" transform="rotate(-90 156.3 209.9)">13</text>
<text x="168.6" y="209.9" transform="rotate(-90 168.6 209.9)">14</text>
<text x="181" y="209.9" transform="rotate(-90 181 209.9)">15</text>
<text x="206" y="209.9" transform="rotate(-90 206 209.9)">17</text>
<text x="218.4" y="209.9" transform="rotate(-90 218.4 209.9)">18</text>
<text x="256.1" y="209.9" transform="rotate(-90 256.1 209.9)">21</text>
<text x="261.4" y="208.5" transform="rotate(-90 261.4 208.5)">By</text>
<text x="268.5" y="209.9" transform="rotate(-90 268.5 209.9)">22</text>
</g>
</svg>
